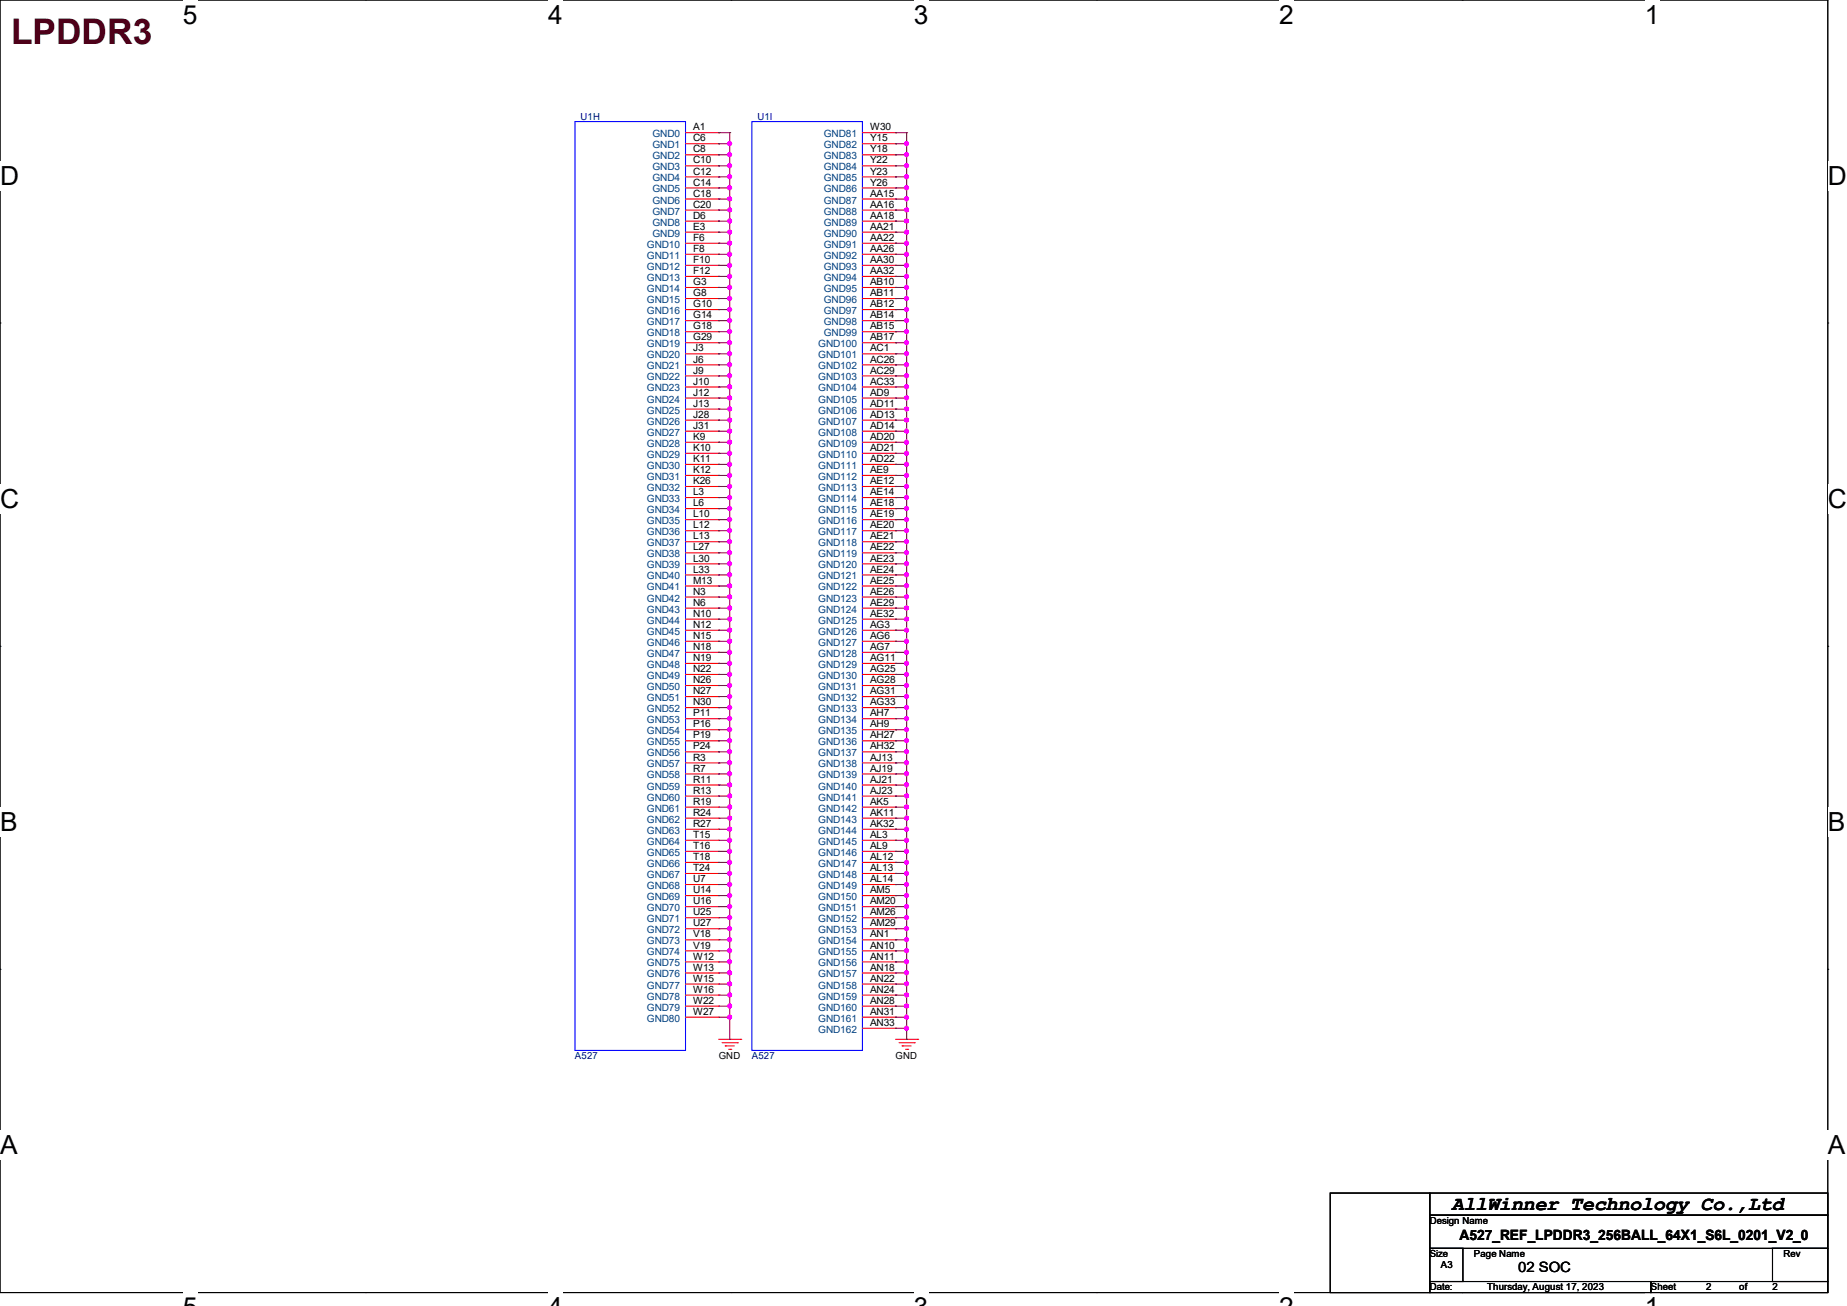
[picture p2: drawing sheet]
<svg xmlns="http://www.w3.org/2000/svg" width="297mm" height="210mm" viewBox="0 0 297 210" stroke-linecap="round" stroke-linejoin="round" font-family="sans-serif">
<path d="M0 0h293.9v207.9h-293.9z" fill="none" stroke="#000" stroke-width=".17"/>
<g fill="#fff">
<path d="M29.4 0h2.3v4.7h-2.3z"/>
<path d="M29.4 207.9h2.3v2.1h-2.3z"/>
</g>
<path d="M58.8 0h.1M58.8 207.9h.1" fill="none" stroke="#000" stroke-width=".17"/>
<g fill="#fff">
<path d="M88.1 0h2.4v4.7h-2.4z"/>
<path d="M88.1 207.9h2.4v2.1h-2.4z"/>
</g>
<path d="M117.6 0h.1M117.6 207.9h.1" fill="none" stroke="#000" stroke-width=".17"/>
<g fill="#fff">
<path d="M146.9 0h2.4v4.7h-2.4z"/>
<path d="M146.9 207.9h2.4v2.1h-2.4z"/>
</g>
<path d="M176.3 0h.1M176.3 207.9h.1" fill="none" stroke="#000" stroke-width=".17"/>
<g fill="#fff">
<path d="M205.7 0h2.4v4.7h-2.4z"/>
<path d="M205.7 207.9h2.4v2.1h-2.4z"/>
</g>
<path d="M235.1 0h.1M235.1 207.9h.1" fill="none" stroke="#000" stroke-width=".17"/>
<g fill="#fff">
<path d="M264.5 0h2.4v4.7h-2.4z"/>
<path d="M264.5 207.9h2.4v2.1h-2.4z"/>
<path d="M0 26h3v4.7h-3z"/>
<path d="M293.9 26h3.1v4.7h-3.1z"/>
<path d="M0 77.9h3v4.7h-3z"/>
<path d="M293.9 77.9h3.1v4.7h-3.1z"/>
</g>
<path d="M0 51.9h.1M293.9 51.9h.1" fill="none" stroke="#000" stroke-width=".17"/>
<g fill="#fff">
<path d="M0 129.9h2.8v4.7h-2.8z"/>
<path d="M293.9 129.9h2.9v4.7h-2.9z"/>
</g>
<path d="M0 103.9h.1M293.9 103.9h.1" fill="none" stroke="#000" stroke-width=".17"/>
<g fill="#fff">
<path d="M0 181.8h2.8v4.8h-2.8z"/>
<path d="M293.8 181.8h3v4.8h-3z"/>
</g>
<path d="M0 155.9h.1M293.9 155.9h.1M213.9 191.9h16v16h-16zM229.9 191.9h64v3.5h-64zM229.9 195.4h64v5.3h-64zM229.9 200.7h5.3v5.4h-5.3zM229.9 206.1h35.6v1.8h-35.6zM265.5 206.1h28.4v1.8h-28.4zM285 200.7h8.9v5.4h-8.9z" fill="none" stroke="#000" stroke-width=".17"/>
<g fill="none" stroke="#f00" stroke-width=".17">
<path d="M110.2 21.3h5.4M110.2 23.1h5.4M110.2 24.9h5.4M110.2 26.7h5.4M110.2 28.4h5.4M110.2 30.2h5.4M110.2 32h5.4M110.2 33.8h5.4M110.2 35.6h5.4M110.2 37.3h5.4M110.2 39.1h5.4M115.6 21.3h.1"/>
<path d="M115.6 23.1h.1M115.6 24.9h.1M115.6 26.7h.1M115.6 28.4h.1M115.6 30.2h.1M115.6 32h.1M115.6 33.8h.1M115.6 35.6h.1M115.6 37.3h.1M115.6 39.1h.1M138.7 21.3h5.3M138.7 23.1h5.3"/>
<path d="M138.7 24.9h5.3M138.7 26.7h5.3M138.7 28.4h5.3M138.7 30.2h5.3M138.7 32h5.3M138.7 33.8h5.3M138.7 35.6h5.3M138.7 37.3h5.3M138.7 39.1h5.3M144 21.3h.1M144 23.1h.1M144 24.9h.1"/>
<path d="M144 26.7h.1M144 28.4h.1M144 30.2h.1M144 32h.1M144 33.8h.1M144 35.6h.1M144 37.3h.1M144 39.1h.1M110.2 40.9h5.4M110.2 42.7h5.4M110.2 44.4h5.4M110.2 46.2h5.4"/>
<path d="M110.2 48h5.4M110.2 49.8h5.4M110.2 51.6h5.4M110.2 53.3h5.4M110.2 55.1h5.4M110.2 56.9h5.4M110.2 58.7h5.4M115.6 40.9h.1M115.6 42.7h.1M115.6 44.4h.1M115.6 46.2h.1M115.6 48h.1"/>
<path d="M115.6 49.8h.1M115.6 51.6h.1M115.6 53.3h.1M115.6 55.1h.1M115.6 56.9h.1M115.6 58.7h.1M138.7 40.9h5.3M138.7 42.7h5.3M138.7 44.4h5.3M138.7 46.2h5.3M138.7 48h5.3M138.7 49.8h5.3"/>
<path d="M138.7 51.6h5.3M138.7 53.3h5.3M138.7 55.1h5.3M138.7 56.9h5.3M138.7 58.7h5.3M144 40.9h.1M144 42.7h.1M144 44.4h.1M144 46.2h.1M144 48h.1M144 49.8h.1M144 51.6h.1"/>
<path d="M144 53.3h.1M144 55.1h.1M144 56.9h.1M144 58.7h.1M110.2 60.5h5.4M110.2 62.2h5.4M110.2 64h5.4M110.2 65.8h5.4M110.2 67.6h5.4M110.2 69.3h5.4M110.2 71.1h5.4M110.2 72.9h5.4"/>
<path d="M110.2 74.7h5.4M110.2 76.5h5.4M110.2 78.2h5.4M115.6 60.5h.1M115.6 62.2h.1M115.6 64h.1M115.6 65.8h.1M115.6 67.6h.1M115.6 69.3h.1M115.6 71.1h.1M115.6 72.9h.1M115.6 74.7h.1"/>
<path d="M115.6 76.5h.1M115.6 78.2h.1M138.7 60.5h5.3M138.7 62.2h5.3M138.7 64h5.3M138.7 65.8h5.3M138.7 67.6h5.3M138.7 69.3h5.3M138.7 71.1h5.3M138.7 72.9h5.3M138.7 74.7h5.3M138.7 76.5h5.3"/>
<path d="M138.7 78.2h5.3M144 60.5h.1M144 62.2h.1M144 64h.1M144 65.8h.1M144 67.6h.1M144 69.3h.1M144 71.1h.1M144 72.9h.1M144 74.7h.1M144 76.5h.1M144 78.2h.1"/>
<path d="M110.2 80h5.4M110.2 81.8h5.4M110.2 83.6h5.4M110.2 85.3h5.4M110.2 87.1h5.4M110.2 88.9h5.4M110.2 90.7h5.4M110.2 92.5h5.4M110.2 94.2h5.4M110.2 96h5.4M110.2 97.8h5.4M110.2 99.6h5.4"/>
<path d="M115.6 80h.1M115.6 81.8h.1M115.6 83.6h.1M115.6 85.3h.1M115.6 87.1h.1M115.6 88.9h.1M115.6 90.7h.1M115.6 92.5h.1M115.6 94.2h.1M115.6 96h.1M115.6 97.8h.1M115.6 99.6h.1"/>
<path d="M138.7 80h5.3M138.7 81.8h5.3M138.7 83.6h5.3M138.7 85.3h5.3M138.7 87.1h5.3M138.7 88.9h5.3M138.7 90.7h5.3M138.7 92.5h5.3M138.7 94.2h5.3M138.7 96h5.3M138.7 97.8h5.3M138.7 99.6h5.3"/>
<path d="M144 80h.1M144 81.8h.1M144 83.6h.1M144 85.3h.1M144 87.1h.1M144 88.9h.1M144 90.7h.1M144 92.5h.1M144 94.2h.1M144 96h.1M144 97.8h.1M144 99.6h.1"/>
<path d="M110.2 101.3h5.4M110.2 103.1h5.4M110.2 104.9h5.4M110.2 106.7h5.4M110.2 108.5h5.4M110.2 110.2h5.4M110.2 112h5.4M110.2 113.8h5.4M110.2 115.6h5.4M110.2 117.3h5.4M110.2 119.1h5.4M115.6 101.3h.1"/>
<path d="M115.6 103.1h.1M115.6 104.9h.1M115.6 106.7h.1M115.6 108.5h.1M115.6 110.2h.1M115.6 112h.1M115.6 113.8h.1M115.6 115.6h.1M115.6 117.3h.1M115.6 119.1h.1M138.7 101.3h5.3M138.7 103.1h5.3"/>
<path d="M138.7 104.9h5.3M138.7 106.7h5.3M138.7 108.5h5.3M138.7 110.2h5.3M138.7 112h5.3M138.7 113.8h5.3M138.7 115.6h5.3M138.7 117.3h5.3M138.7 119.1h5.3M144 101.3h.1M144 103.1h.1M144 104.9h.1"/>
<path d="M144 106.7h.1M144 108.5h.1M144 110.2h.1M144 112h.1M144 113.8h.1M144 115.6h.1M144 117.3h.1M144 119.1h.1M110.2 120.9h5.4M110.2 122.7h5.4M110.2 124.5h5.4M110.2 126.2h5.4"/>
<path d="M110.2 128h5.4M110.2 129.8h5.4M110.2 131.6h5.4M110.2 133.3h5.4M110.2 135.1h5.4M110.2 136.9h5.4M110.2 138.7h5.4M115.6 120.9h.1M115.6 122.7h.1M115.6 124.5h.1M115.6 126.2h.1M115.6 128h.1"/>
<path d="M115.6 129.8h.1M115.6 131.6h.1M115.6 133.3h.1M115.6 135.1h.1M115.6 136.9h.1M115.6 138.7h.1M138.7 120.9h5.3M138.7 122.7h5.3M138.7 124.5h5.3M138.7 126.2h5.3M138.7 128h5.3M138.7 129.8h5.3"/>
<path d="M138.7 131.6h5.3M138.7 133.3h5.3M138.7 135.1h5.3M138.7 136.9h5.3M138.7 138.7h5.3M144 120.9h.1M144 122.7h.1M144 124.5h.1M144 126.2h.1M144 128h.1M144 129.8h.1M144 131.6h.1"/>
<path d="M144 133.3h.1M144 135.1h.1M144 136.9h.1M144 138.7h.1M110.2 140.5h5.4M110.2 142.2h5.4M110.2 144h5.4M110.2 145.8h5.4M110.2 147.6h5.4M110.2 149.4h5.4M110.2 151.1h5.4M110.2 152.9h5.4"/>
<path d="M110.2 154.7h5.4M110.2 156.5h5.4M110.2 158.2h5.4M115.6 140.5h.1M115.6 142.2h.1M115.6 144h.1M115.6 145.8h.1M115.6 147.6h.1M115.6 149.4h.1M115.6 151.1h.1M115.6 152.9h.1M115.6 154.7h.1"/>
<path d="M115.6 156.5h.1M115.6 158.2h.1M138.7 140.5h5.3M138.7 142.2h5.3M138.7 144h5.3M138.7 145.8h5.3M138.7 147.6h5.3M138.7 149.4h5.3M138.7 151.1h5.3M138.7 152.9h5.3M138.7 154.7h5.3M138.7 156.5h5.3"/>
<path d="M138.7 158.2h5.3M144 140.5h.1M144 142.2h.1M144 144h.1M144 145.8h.1M144 147.6h.1M144 149.4h.1M144 151.1h.1M144 152.9h.1M144 154.7h.1M144 156.5h.1M144 158.2h.1"/>
<path d="M110.2 160h5.4M110.2 161.8h5.4M110.2 163.6h5.4M115.6 160h.1M115.6 161.8h.1M115.6 163.6h.1M115.6 167.1h3.5M116.1 167.7h2.5M116.6 168.2h.1M116.6 168.2h1.5M117.2 168.7h.3M117.5 168.7h.1"/>
<path d="M118.6 167.7h.1M119.1 167.1h.1M138.7 160h5.3M138.7 161.8h5.3M138.7 163.6h5.3M138.7 165.4h5.3M144 160h.1M144 161.8h.1M144 163.6h.1M144 165.4h.1M144 167.1h3.6M144.6 167.7h2.4"/>
<path d="M145.1 168.2h.1M145.1 168.2h1.4M145.6 168.7h.4M146 168.7h.1M147 167.7h.1M147.6 167.1h.1"/>
</g>
<path d="M92.5 19.6h17.7v149.3h-17.7zM120.9 19.6h17.8v149.3h-17.8z" fill="none" stroke="#00f" stroke-width=".17"/>
<g fill="none" stroke="#800040" stroke-width=".17">
<path d="M115.6 21.3h.1M115.6 23.1h.1M115.6 24.9h.1M115.6 26.7h.1M115.6 28.4h.1M115.6 30.2h.1M115.6 32h.1M115.6 33.8h.1M115.6 35.6h.1M115.6 37.3h.1M115.6 39.1h.1M115.6 21.3h1.7"/>
<path d="M115.6 23.1h1.7M115.6 24.9h1.7M115.6 26.7h1.7M115.6 28.4h1.7M115.6 30.2h1.7M115.6 32h1.7M115.6 33.8h1.7M115.6 35.6h1.7M115.6 37.3h1.7M115.6 39.1h1.7M117.3 21.3h.1M117.3 23.1h.1"/>
<path d="M117.3 24.9h.1M117.3 26.7h.1M117.3 28.4h.1M117.3 30.2h.1M117.3 32h.1M117.3 33.8h.1M117.3 35.6h.1M117.3 37.3h.1M117.3 39.1h.1M117.3 21.3v145.8M144 21.3h.1M144 23.1h.1"/>
<path d="M144 24.9h.1M144 26.7h.1M144 28.4h.1M144 30.2h.1M144 32h.1M144 33.8h.1M144 35.6h.1M144 37.3h.1M144 39.1h.1M144 21.3h1.8M144 23.1h1.8M144 24.9h1.8"/>
<path d="M144 26.7h1.8M144 28.4h1.8M144 30.2h1.8M144 32h1.8M144 33.8h1.8M144 35.6h1.8M144 37.3h1.8M144 39.1h1.8M145.8 21.3h.1M145.8 23.1h.1M145.8 24.9h.1M145.8 26.7h.1"/>
<path d="M145.8 28.4h.1M145.8 30.2h.1M145.8 32h.1M145.8 33.8h.1M145.8 35.6h.1M145.8 37.3h.1M145.8 39.1h.1M145.8 21.3v145.8M115.6 40.9h.1M115.6 42.7h.1M115.6 44.4h.1M115.6 46.2h.1"/>
<path d="M115.6 48h.1M115.6 49.8h.1M115.6 51.6h.1M115.6 53.3h.1M115.6 55.1h.1M115.6 56.9h.1M115.6 58.7h.1M115.6 40.9h1.7M115.6 42.7h1.7M115.6 44.4h1.7M115.6 46.2h1.7M115.6 48h1.7"/>
<path d="M115.6 49.8h1.7M115.6 51.6h1.7M115.6 53.3h1.7M115.6 55.1h1.7M115.6 56.9h1.7M115.6 58.7h1.7M117.3 51.6h.1M117.3 49.8h.1M117.3 40.9h.1M117.3 42.7h.1M117.3 44.4h.1M117.3 46.2h.1"/>
<path d="M117.3 48h.1M117.3 53.3h.1M117.3 55.1h.1M117.3 56.9h.1M117.3 58.7h.1M144 40.9h.1M144 42.7h.1M144 44.4h.1M144 46.2h.1M144 48h.1M144 49.8h.1M144 51.6h.1"/>
<path d="M144 53.3h.1M144 55.1h.1M144 56.9h.1M144 58.7h.1M144 40.9h1.8M144 42.7h1.8M144 44.4h1.8M144 46.2h1.8M144 48h1.8M144 49.8h1.8M144 51.6h1.8M144 53.3h1.8"/>
<path d="M144 55.1h1.8M144 56.9h1.8M144 58.7h1.8M145.8 51.6h.1M145.8 49.8h.1M145.8 40.9h.1M145.8 42.7h.1M145.8 44.4h.1M145.8 46.2h.1M145.8 48h.1M145.8 53.3h.1M145.8 55.1h.1"/>
<path d="M145.8 56.9h.1M145.8 58.7h.1M115.6 60.5h.1M115.6 62.2h.1M115.6 64h.1M115.6 65.8h.1M115.6 67.6h.1M115.6 69.3h.1M115.6 71.1h.1M115.6 72.9h.1M115.6 74.7h.1M115.6 76.5h.1"/>
<path d="M115.6 78.2h.1M115.6 60.5h1.7M115.6 62.2h1.7M115.6 64h1.7M115.6 65.8h1.7M115.6 67.6h1.7M115.6 69.3h1.7M115.6 71.1h1.7M115.6 72.9h1.7M115.6 74.7h1.7M115.6 76.5h1.7M115.6 78.2h1.7"/>
<path d="M117.3 67.6h.1M117.3 65.8h.1M117.3 60.5h.1M117.3 62.2h.1M117.3 64h.1M117.3 69.3h.1M117.3 71.1h.1M117.3 72.9h.1M117.3 74.7h.1M117.3 76.5h.1M117.3 78.2h.1M144 60.5h.1"/>
<path d="M144 62.2h.1M144 64h.1M144 65.8h.1M144 67.6h.1M144 69.3h.1M144 71.1h.1M144 72.9h.1M144 74.7h.1M144 76.5h.1M144 78.2h.1M144 60.5h1.8M144 62.2h1.8"/>
<path d="M144 64h1.8M144 65.8h1.8M144 67.6h1.8M144 69.3h1.8M144 71.1h1.8M144 72.9h1.8M144 74.7h1.8M144 76.5h1.8M144 78.2h1.8M145.8 67.6h.1M145.8 65.8h.1M145.8 60.5h.1"/>
<path d="M145.8 62.2h.1M145.8 64h.1M145.8 69.3h.1M145.8 71.1h.1M145.8 72.9h.1M145.8 74.7h.1M145.8 76.5h.1M145.8 78.2h.1M115.6 80h.1M115.6 81.8h.1M115.6 83.6h.1M115.6 85.3h.1"/>
<path d="M115.6 87.1h.1M115.6 88.9h.1M115.6 90.7h.1M115.6 92.5h.1M115.6 94.2h.1M115.6 96h.1M115.6 97.8h.1M115.6 99.6h.1M115.6 80h1.7M115.6 81.8h1.7M115.6 83.6h1.7M115.6 85.3h1.7"/>
<path d="M115.6 87.1h1.7M115.6 88.9h1.7M115.6 90.7h1.7M115.6 92.5h1.7M115.6 94.2h1.7M115.6 96h1.7M115.6 97.8h1.7M115.6 99.6h1.7M117.3 83.6h.1M117.3 81.8h.1M117.3 80h.1M117.3 85.3h.1"/>
<path d="M117.3 99.6h.1M117.3 97.8h.1M117.3 87.1h.1M117.3 88.9h.1M117.3 90.7h.1M117.3 92.5h.1M117.3 94.2h.1M117.3 96h.1M144 80h.1M144 81.8h.1M144 83.6h.1M144 85.3h.1"/>
<path d="M144 87.1h.1M144 88.9h.1M144 90.7h.1M144 92.5h.1M144 94.2h.1M144 96h.1M144 97.8h.1M144 99.6h.1M144 80h1.8M144 81.8h1.8M144 83.6h1.8M144 85.3h1.8"/>
<path d="M144 87.1h1.8M144 88.9h1.8M144 90.7h1.8M144 92.5h1.8M144 94.2h1.8M144 96h1.8M144 97.8h1.8M144 99.6h1.8M145.8 83.6h.1M145.8 81.8h.1M145.8 80h.1M145.8 85.3h.1"/>
<path d="M145.8 99.6h.1M145.8 97.8h.1M145.8 87.1h.1M145.8 88.9h.1M145.8 90.7h.1M145.8 92.5h.1M145.8 94.2h.1M145.8 96h.1M115.6 101.3h.1M115.6 103.1h.1M115.6 104.9h.1M115.6 106.7h.1"/>
<path d="M115.6 108.5h.1M115.6 110.2h.1M115.6 112h.1M115.6 113.8h.1M115.6 115.6h.1M115.6 117.3h.1M115.6 119.1h.1M115.6 101.3h1.7M115.6 103.1h1.7M115.6 104.9h1.7M115.6 106.7h1.7M115.6 108.5h1.7"/>
<path d="M115.6 110.2h1.7M115.6 112h1.7M115.6 113.8h1.7M115.6 115.6h1.7M115.6 117.3h1.7M115.6 119.1h1.7M117.3 101.3h.1M117.3 115.6h.1M117.3 113.8h.1M117.3 103.1h.1M117.3 104.9h.1M117.3 106.7h.1"/>
<path d="M117.3 108.5h.1M117.3 110.2h.1M117.3 112h.1M117.3 117.3h.1M117.3 119.1h.1M144 101.3h.1M144 103.1h.1M144 104.9h.1M144 106.7h.1M144 108.5h.1M144 110.2h.1M144 112h.1"/>
<path d="M144 113.8h.1M144 115.6h.1M144 117.3h.1M144 119.1h.1M144 101.3h1.8M144 103.1h1.8M144 104.9h1.8M144 106.7h1.8M144 108.5h1.8M144 110.2h1.8M144 112h1.8M144 113.8h1.8"/>
<path d="M144 115.6h1.8M144 117.3h1.8M144 119.1h1.8M145.8 101.3h.1M145.8 115.6h.1M145.8 113.8h.1M145.8 103.1h.1M145.8 104.9h.1M145.8 106.7h.1M145.8 108.5h.1M145.8 110.2h.1M145.8 112h.1"/>
<path d="M145.8 117.3h.1M145.8 119.1h.1M115.6 120.9h.1M115.6 122.7h.1M115.6 124.5h.1M115.6 126.2h.1M115.6 128h.1M115.6 126.2h1.7M115.6 124.5h1.7M115.6 122.7h1.7M115.6 131.6h1.7M115.6 133.3h1.7"/>
<path d="M115.6 135.1h1.7M115.6 136.9h1.7M115.6 138.7h1.7M115.6 120.9h1.7M115.6 128h1.7M115.6 129.8h1.7M117.3 120.9h.1M117.3 122.7h.1M117.3 124.5h.1M117.3 126.2h.1M117.3 129.8h.1M117.3 131.6h.1"/>
<path d="M117.3 133.3h.1M117.3 135.1h.1M117.3 136.9h.1M117.3 138.7h.1M144 126.2h.1M144 124.5h.1M144 122.7h.1M144 131.6h.1M144 133.3h.1M144 135.1h.1M144 136.9h.1M144 138.7h.1"/>
<path d="M144 120.9h.1M144 129.8h.1M144 128h.1M144 126.2h1.8M144 124.5h1.8M144 122.7h1.8M144 131.6h1.8M144 133.3h1.8M144 135.1h1.8M144 136.9h1.8M144 138.7h1.8M144 120.9h1.8"/>
<path d="M144 128h1.8M144 129.8h1.8M145.8 126.2h.1M145.8 124.5h.1M145.8 122.7h.1M145.8 133.3h.1M145.8 135.1h.1M145.8 136.9h.1M145.8 138.7h.1M145.8 120.9h.1M145.8 131.6h.1M145.8 128h.1"/>
<path d="M115.6 151.1h1.7M115.6 152.9h1.7M115.6 154.7h1.7M115.6 156.5h1.7M115.6 158.2h1.7M115.6 140.5h1.7M115.6 142.2h1.7M115.6 144h1.7M115.6 145.8h1.7M115.6 147.6h1.7M115.6 149.4h1.7M117.3 151.1h.1"/>
<path d="M117.3 152.9h.1M117.3 154.7h.1M117.3 156.5h.1M117.3 158.2h.1M117.3 140.5h.1M117.3 142.2h.1M117.3 144h.1M117.3 145.8h.1M117.3 147.6h.1M117.3 149.4h.1M144 140.5h.1M144 142.2h.1"/>
<path d="M144 144h.1M144 145.8h.1M144 147.6h.1M144 149.4h.1M144 151.1h.1M144 152.9h.1M144 154.7h.1M144 156.5h.1M144 158.2h.1M144 151.1h1.8M144 152.9h1.8M144 154.7h1.8"/>
<path d="M144 156.5h1.8M144 158.2h1.8M144 140.5h1.8M144 142.2h1.8M144 144h1.8M144 145.8h1.8M144 147.6h1.8M144 149.4h1.8M145.8 140.5h.1M145.8 142.2h.1M145.8 144h.1M145.8 145.8h.1"/>
<path d="M145.8 147.6h.1M145.8 149.4h.1M145.8 151.1h.1M145.8 152.9h.1M145.8 154.7h.1M145.8 156.5h.1M145.8 158.2h.1M115.6 160h1.7M115.6 161.8h1.7M115.6 163.6h1.7M117.3 160h.1M117.3 161.8h.1"/>
<path d="M117.3 163.6h.1M117.3 167.1h.1M144 165.4h.1M144 160h.1M144 161.8h.1M144 163.6h.1M144 160h1.8M144 161.8h1.8M144 163.6h1.8M144 165.4h1.8M145.8 167.1h.1M145.8 160h.1"/>
<path d="M145.8 161.8h.1M145.8 163.6h.1M145.8 165.4h.1"/>
</g>
<g fill="#f0f" stroke="#f0f" stroke-width=".17">
<circle cx="117.3" cy="151.1" r=".32"/>
<circle cx="117.3" cy="152.9" r=".32"/>
<circle cx="145.8" cy="126.2" r=".32"/>
<circle cx="117.3" cy="154.7" r=".32"/>
<circle cx="117.3" cy="156.4" r=".32"/>
<circle cx="145.8" cy="124.4" r=".32"/>
<circle cx="145.8" cy="122.7" r=".32"/>
<circle cx="117.3" cy="158.2" r=".32"/>
<circle cx="117.3" cy="160" r=".32"/>
<circle cx="117.3" cy="161.8" r=".32"/>
<circle cx="117.3" cy="163.6" r=".32"/>
<circle cx="145.8" cy="133.3" r=".32"/>
<circle cx="145.8" cy="135.1" r=".32"/>
<circle cx="145.8" cy="136.9" r=".32"/>
<circle cx="145.8" cy="138.7" r=".32"/>
<circle cx="145.8" cy="140.4" r=".32"/>
<circle cx="145.8" cy="165.3" r=".32"/>
<circle cx="145.8" cy="142.2" r=".32"/>
<circle cx="145.8" cy="144" r=".32"/>
<circle cx="145.8" cy="145.8" r=".32"/>
<circle cx="117.3" cy="23.1" r=".32"/>
<circle cx="145.8" cy="147.6" r=".32"/>
<circle cx="117.3" cy="26.6" r=".32"/>
<circle cx="117.3" cy="24.9" r=".32"/>
<circle cx="117.3" cy="28.4" r=".32"/>
<circle cx="117.3" cy="30.2" r=".32"/>
<circle cx="117.3" cy="32" r=".32"/>
<circle cx="117.3" cy="122.7" r=".32"/>
<circle cx="117.3" cy="33.8" r=".32"/>
<circle cx="117.3" cy="35.5" r=".32"/>
<circle cx="117.3" cy="39.1" r=".32"/>
<circle cx="117.3" cy="37.3" r=".32"/>
<circle cx="117.3" cy="40.9" r=".32"/>
<circle cx="117.3" cy="46.2" r=".32"/>
<circle cx="117.3" cy="48" r=".32"/>
<circle cx="117.3" cy="53.3" r=".32"/>
<circle cx="117.3" cy="51.5" r=".32"/>
<circle cx="117.3" cy="44.4" r=".32"/>
<circle cx="117.3" cy="42.7" r=".32"/>
<circle cx="117.3" cy="49.8" r=".32"/>
<circle cx="117.3" cy="58.7" r=".32"/>
<circle cx="117.3" cy="60.4" r=".32"/>
<circle cx="117.3" cy="62.2" r=".32"/>
<circle cx="117.3" cy="67.5" r=".32"/>
<circle cx="117.3" cy="69.3" r=".32"/>
<circle cx="117.3" cy="56.9" r=".32"/>
<circle cx="117.3" cy="55.1" r=".32"/>
<circle cx="117.3" cy="65.8" r=".32"/>
<circle cx="117.3" cy="64" r=".32"/>
<circle cx="145.8" cy="149.3" r=".32"/>
<circle cx="117.3" cy="71.1" r=".32"/>
<circle cx="117.3" cy="72.9" r=".32"/>
<circle cx="117.3" cy="80" r=".32"/>
<circle cx="117.3" cy="81.8" r=".32"/>
<circle cx="117.3" cy="83.5" r=".32"/>
<circle cx="117.3" cy="74.7" r=".32"/>
<circle cx="117.3" cy="78.2" r=".32"/>
<circle cx="117.3" cy="76.4" r=".32"/>
<circle cx="117.3" cy="85.3" r=".32"/>
<circle cx="145.8" cy="151.1" r=".32"/>
<circle cx="117.3" cy="87.1" r=".32"/>
<circle cx="117.3" cy="101.3" r=".32"/>
<circle cx="117.3" cy="99.5" r=".32"/>
<circle cx="117.3" cy="88.9" r=".32"/>
<circle cx="117.3" cy="92.4" r=".32"/>
<circle cx="117.3" cy="90.7" r=".32"/>
<circle cx="117.3" cy="94.2" r=".32"/>
<circle cx="117.3" cy="97.8" r=".32"/>
<circle cx="117.3" cy="96" r=".32"/>
<circle cx="117.3" cy="106.7" r=".32"/>
<circle cx="117.3" cy="113.8" r=".32"/>
<circle cx="117.3" cy="117.3" r=".32"/>
<circle cx="117.3" cy="115.5" r=".32"/>
<circle cx="145.8" cy="152.9" r=".32"/>
<circle cx="117.3" cy="104.9" r=".32"/>
<circle cx="117.3" cy="103.1" r=".32"/>
<circle cx="117.3" cy="110.2" r=".32"/>
<circle cx="117.3" cy="108.4" r=".32"/>
<circle cx="117.3" cy="112" r=".32"/>
<circle cx="117.3" cy="120.9" r=".32"/>
<circle cx="117.3" cy="119.1" r=".32"/>
<circle cx="145.8" cy="154.7" r=".32"/>
<circle cx="145.8" cy="156.4" r=".32"/>
<circle cx="117.3" cy="124.4" r=".32"/>
<circle cx="145.8" cy="158.2" r=".32"/>
<circle cx="145.8" cy="160" r=".32"/>
<circle cx="145.8" cy="161.8" r=".32"/>
<circle cx="117.3" cy="126.2" r=".32"/>
<circle cx="145.8" cy="23.1" r=".32"/>
<circle cx="145.8" cy="26.6" r=".32"/>
<circle cx="145.8" cy="24.9" r=".32"/>
<circle cx="145.8" cy="28.4" r=".32"/>
<circle cx="145.8" cy="30.2" r=".32"/>
<circle cx="145.8" cy="33.8" r=".32"/>
<circle cx="145.8" cy="32" r=".32"/>
<circle cx="145.8" cy="35.5" r=".32"/>
<circle cx="145.8" cy="39.1" r=".32"/>
<circle cx="145.8" cy="37.3" r=".32"/>
<circle cx="145.8" cy="53.3" r=".32"/>
<circle cx="145.8" cy="51.5" r=".32"/>
<circle cx="145.8" cy="49.8" r=".32"/>
<circle cx="145.8" cy="40.9" r=".32"/>
<circle cx="145.8" cy="44.4" r=".32"/>
<circle cx="145.8" cy="42.7" r=".32"/>
<circle cx="145.8" cy="48" r=".32"/>
<circle cx="145.8" cy="46.2" r=".32"/>
<circle cx="145.8" cy="55.1" r=".32"/>
<circle cx="145.8" cy="56.9" r=".32"/>
<circle cx="145.8" cy="58.7" r=".32"/>
<circle cx="145.8" cy="67.5" r=".32"/>
<circle cx="145.8" cy="69.3" r=".32"/>
<circle cx="145.8" cy="60.4" r=".32"/>
<circle cx="145.8" cy="62.2" r=".32"/>
<circle cx="145.8" cy="65.8" r=".32"/>
<circle cx="145.8" cy="64" r=".32"/>
<circle cx="145.8" cy="71.1" r=".32"/>
<circle cx="145.8" cy="163.6" r=".32"/>
<circle cx="145.8" cy="72.9" r=".32"/>
<circle cx="145.8" cy="74.7" r=".32"/>
<circle cx="145.8" cy="80" r=".32"/>
<circle cx="145.8" cy="81.8" r=".32"/>
<circle cx="145.8" cy="83.5" r=".32"/>
<circle cx="145.8" cy="85.3" r=".32"/>
<circle cx="145.8" cy="78.2" r=".32"/>
<circle cx="145.8" cy="76.4" r=".32"/>
<circle cx="117.3" cy="128" r=".32"/>
<circle cx="117.3" cy="129.8" r=".32"/>
<circle cx="145.8" cy="87.1" r=".32"/>
<circle cx="145.8" cy="88.9" r=".32"/>
<circle cx="145.8" cy="94.2" r=".32"/>
<circle cx="145.8" cy="101.3" r=".32"/>
<circle cx="145.8" cy="99.5" r=".32"/>
<circle cx="145.8" cy="92.4" r=".32"/>
<circle cx="145.8" cy="90.7" r=".32"/>
<circle cx="145.8" cy="97.8" r=".32"/>
<circle cx="145.8" cy="96" r=".32"/>
<circle cx="145.8" cy="106.7" r=".32"/>
<circle cx="145.8" cy="110.2" r=".32"/>
<circle cx="145.8" cy="117.3" r=".32"/>
<circle cx="145.8" cy="115.5" r=".32"/>
<circle cx="145.8" cy="113.8" r=".32"/>
<circle cx="145.8" cy="104.9" r=".32"/>
<circle cx="145.8" cy="103.1" r=".32"/>
<circle cx="145.8" cy="108.4" r=".32"/>
<circle cx="145.8" cy="112" r=".32"/>
<circle cx="145.8" cy="119.1" r=".32"/>
<circle cx="145.8" cy="120.9" r=".32"/>
<circle cx="117.3" cy="131.6" r=".32"/>
<circle cx="117.3" cy="133.3" r=".32"/>
<circle cx="117.3" cy="135.1" r=".32"/>
<circle cx="117.3" cy="136.9" r=".32"/>
<circle cx="117.3" cy="138.7" r=".32"/>
<circle cx="145.8" cy="131.6" r=".32"/>
<circle cx="117.3" cy="140.4" r=".32"/>
<circle cx="117.3" cy="142.2" r=".32"/>
<circle cx="117.3" cy="144" r=".32"/>
<circle cx="117.3" cy="145.8" r=".32"/>
<circle cx="117.3" cy="147.6" r=".32"/>
<circle cx="117.3" cy="149.3" r=".32"/>
<circle cx="145.8" cy="129.8" r=".32"/>
<circle cx="145.8" cy="128" r=".32"/>
</g>
<text font-size="5.7" fill="#400000" x="1.8" y="7.1">LPDDR3</text>
<g font-size="4.2">
<text x="29.4" y="3.8">5</text>
<text x="88.1" y="3.8">4</text>
<text x="146.9" y="3.8">3</text>
<text x="205.7" y="3.8">2</text>
<text x="264.5" y="3.8">1</text>
<text x="0" y="29.8">D</text>
<text x="293.9" y="29.8">D</text>
<text x="0" y="81.7">C</text>
<text x="293.9" y="81.7">C</text>
<text x="0" y="133.7">B</text>
<text x="293.9" y="133.7">B</text>
<text x="0" y="185.6">A</text>
<text x="293.9" y="185.6">A</text>
</g>
<text font-size="3.2" x="233.5" y="194.5">AllWinner Technology Co.,Ltd</text>
<g font-size="2.3">
<text x="234.7" y="199.5">A527_REF_LPDDR3_256BALL_64X1_S6L_0201_V2_0</text>
<text x="244.1" y="204.6">02 SOC</text>
</g>
<g font-size="1.6" fill="#000080">
<text x="93.3" y="19.2">U1H</text>
<text x="121.8" y="19.2">U1I</text>
<text x="92.5" y="170.3">A527</text>
<text x="120.9" y="170.3">A527</text>
</g>
<g font-size="1.6" fill="#004080">
<text x="104.9" y="22.1">GND0</text>
<text x="104.9" y="23.8">GND1</text>
<text x="132.5" y="22.1">GND81</text>
<text x="132.5" y="23.8">GND82</text>
<text x="104.9" y="25.6">GND2</text>
<text x="104.9" y="27.4">GND3</text>
<text x="104.9" y="29.2">GND4</text>
<text x="132.5" y="25.6">GND83</text>
<text x="132.5" y="27.4">GND84</text>
<text x="132.5" y="29.2">GND85</text>
<text x="104.9" y="30.9">GND5</text>
<text x="104.9" y="32.7">GND6</text>
<text x="104.9" y="34.5">GND7</text>
<text x="132.5" y="30.9">GND86</text>
<text x="132.5" y="32.7">GND87</text>
<text x="132.5" y="34.5">GND88</text>
<text x="104" y="39.8">GND10</text>
<text x="104" y="41.6">GND11</text>
<text x="104.9" y="36.3">GND8</text>
<text x="104.9" y="38.1">GND9</text>
<text x="132.5" y="36.3">GND89</text>
<text x="132.5" y="38.1">GND90</text>
<text x="132.5" y="39.8">GND91</text>
<text x="132.5" y="41.6">GND92</text>
<text x="104" y="43.4">GND12</text>
<text x="104" y="45.2">GND13</text>
<text x="104" y="46.9">GND14</text>
<text x="132.5" y="43.4">GND93</text>
<text x="132.5" y="45.2">GND94</text>
<text x="132.5" y="46.9">GND95</text>
<text x="104" y="48.7">GND15</text>
<text x="104" y="50.5">GND16</text>
<text x="104" y="52.3">GND17</text>
<text x="132.5" y="48.7">GND96</text>
<text x="132.5" y="50.5">GND97</text>
<text x="132.5" y="52.3">GND98</text>
<text x="104" y="54.1">GND18</text>
<text x="104" y="55.8">GND19</text>
<text x="104" y="57.6">GND20</text>
<text x="104" y="59.4">GND21</text>
<text x="131.6" y="55.8">GND100</text>
<text x="131.6" y="57.6">GND101</text>
<text x="131.6" y="59.4">GND102</text>
<text x="132.5" y="54.1">GND99</text>
<text x="104" y="61.2">GND22</text>
<text x="104" y="63">GND23</text>
<text x="104" y="64.7">GND24</text>
<text x="131.6" y="61.2">GND103</text>
<text x="131.6" y="63">GND104</text>
<text x="131.6" y="64.7">GND105</text>
<text x="104" y="66.5">GND25</text>
<text x="104" y="68.3">GND26</text>
<text x="104" y="70.1">GND27</text>
<text x="104" y="71.8">GND28</text>
<text x="131.6" y="66.5">GND106</text>
<text x="131.6" y="68.3">GND107</text>
<text x="131.6" y="70.1">GND108</text>
<text x="131.6" y="71.8">GND109</text>
<text x="104" y="73.6">GND29</text>
<text x="104" y="75.4">GND30</text>
<text x="104" y="77.2">GND31</text>
<text x="131.6" y="73.6">GND110</text>
<text x="131.6" y="75.4">GND111</text>
<text x="131.6" y="77.2">GND112</text>
<text x="104" y="79">GND32</text>
<text x="104" y="80.7">GND33</text>
<text x="104" y="82.5">GND34</text>
<text x="131.6" y="79">GND113</text>
<text x="131.6" y="80.7">GND114</text>
<text x="131.6" y="82.5">GND115</text>
<text x="104" y="84.3">GND35</text>
<text x="104" y="86.1">GND36</text>
<text x="104" y="87.8">GND37</text>
<text x="104" y="89.6">GND38</text>
<text x="131.6" y="84.3">GND116</text>
<text x="131.6" y="86.1">GND117</text>
<text x="131.6" y="87.8">GND118</text>
<text x="131.6" y="89.6">GND119</text>
<text x="104" y="91.4">GND39</text>
<text x="104" y="93.2">GND40</text>
<text x="104" y="95">GND41</text>
<text x="131.6" y="91.4">GND120</text>
<text x="131.6" y="93.2">GND121</text>
<text x="131.6" y="95">GND122</text>
<text x="104" y="96.7">GND42</text>
<text x="104" y="98.5">GND43</text>
<text x="104" y="100.3">GND44</text>
<text x="131.6" y="96.7">GND123</text>
<text x="131.6" y="98.5">GND124</text>
<text x="131.6" y="100.3">GND125</text>
<text x="104" y="102.1">GND45</text>
<text x="104" y="103.8">GND46</text>
<text x="104" y="105.6">GND47</text>
<text x="104" y="107.4">GND48</text>
<text x="131.6" y="102.1">GND126</text>
<text x="131.6" y="103.8">GND127</text>
<text x="131.6" y="105.6">GND128</text>
<text x="131.6" y="107.4">GND129</text>
<text x="104" y="109.2">GND49</text>
<text x="104" y="111">GND50</text>
<text x="104" y="112.7">GND51</text>
<text x="131.6" y="109.2">GND130</text>
<text x="131.6" y="111">GND131</text>
<text x="131.6" y="112.7">GND132</text>
<text x="104" y="114.5">GND52</text>
<text x="104" y="116.3">GND53</text>
<text x="104" y="118.1">GND54</text>
<text x="104" y="119.8">GND55</text>
<text x="131.6" y="114.5">GND133</text>
<text x="131.6" y="116.3">GND134</text>
<text x="131.6" y="118.1">GND135</text>
<text x="131.6" y="119.8">GND136</text>
<text x="104" y="121.6">GND56</text>
<text x="104" y="123.4">GND57</text>
<text x="104" y="125.2">GND58</text>
<text x="131.6" y="121.6">GND137</text>
<text x="131.6" y="123.4">GND138</text>
<text x="131.6" y="125.2">GND139</text>
<text x="104" y="127">GND59</text>
<text x="104" y="128.7">GND60</text>
<text x="104" y="130.5">GND61</text>
<text x="131.6" y="127">GND140</text>
<text x="131.6" y="128.7">GND141</text>
<text x="131.6" y="130.5">GND142</text>
<text x="104" y="132.3">GND62</text>
<text x="104" y="134.1">GND63</text>
<text x="104" y="135.8">GND64</text>
<text x="104" y="137.6">GND65</text>
<text x="131.6" y="132.3">GND143</text>
<text x="131.6" y="134.1">GND144</text>
<text x="131.6" y="135.8">GND145</text>
<text x="131.6" y="137.6">GND146</text>
<text x="104" y="139.4">GND66</text>
<text x="104" y="141.2">GND67</text>
<text x="104" y="143">GND68</text>
<text x="131.6" y="139.4">GND147</text>
<text x="131.6" y="141.2">GND148</text>
<text x="131.6" y="143">GND149</text>
<text x="104" y="144.7">GND69</text>
<text x="104" y="146.5">GND70</text>
<text x="104" y="148.3">GND71</text>
<text x="131.6" y="144.7">GND150</text>
<text x="131.6" y="146.5">GND151</text>
<text x="131.6" y="148.3">GND152</text>
<text x="104" y="150.1">GND72</text>
<text x="104" y="151.9">GND73</text>
<text x="104" y="153.6">GND74</text>
<text x="104" y="155.4">GND75</text>
<text x="131.6" y="150.1">GND153</text>
<text x="131.6" y="151.9">GND154</text>
<text x="131.6" y="153.6">GND155</text>
<text x="131.6" y="155.4">GND156</text>
<text x="104" y="157.2">GND76</text>
<text x="104" y="159">GND77</text>
<text x="104" y="160.7">GND78</text>
<text x="131.6" y="157.2">GND157</text>
<text x="131.6" y="159">GND158</text>
<text x="131.6" y="160.7">GND159</text>
<text x="104" y="162.5">GND79</text>
<text x="104" y="164.3">GND80</text>
<text x="131.6" y="162.5">GND160</text>
<text x="131.6" y="164.3">GND161</text>
<text x="131.6" y="166.1">GND162</text>
</g>
<g font-size="1.6">
<text x="111.5" y="21">A1</text>
<text x="111.5" y="22.7">C6</text>
<text x="139.9" y="21">W30</text>
<text x="139.9" y="22.7">Y15</text>
<text x="111.5" y="24.5">C8</text>
<text x="111.5" y="26.3">C10</text>
<text x="111.5" y="28.1">C12</text>
<text x="111.5" y="29.8">C14</text>
<text x="139.9" y="24.5">Y18</text>
<text x="139.9" y="26.3">Y22</text>
<text x="139.9" y="28.1">Y23</text>
<text x="139.9" y="29.8">Y26</text>
<text x="111.5" y="31.6">C18</text>
<text x="111.5" y="33.4">C20</text>
<text x="111.5" y="35.2">D6</text>
<text x="139.9" y="31.6">AA15</text>
<text x="139.9" y="33.4">AA16</text>
<text x="139.9" y="35.2">AA18</text>
<text x="111.5" y="37">E3</text>
<text x="111.5" y="38.7">F6</text>
<text x="111.5" y="40.5">F8</text>
<text x="139.9" y="37">AA21</text>
<text x="139.9" y="38.7">AA22</text>
<text x="139.9" y="40.5">AA26</text>
<text x="111.5" y="42.3">F10</text>
<text x="111.5" y="44.1">F12</text>
<text x="111.5" y="45.8">G3</text>
<text x="111.5" y="47.6">G8</text>
<text x="139.9" y="42.3">AA30</text>
<text x="139.9" y="44.1">AA32</text>
<text x="139.9" y="45.8">AB10</text>
<text x="139.9" y="47.6">AB11</text>
<text x="111.5" y="49.4">G10</text>
<text x="111.5" y="51.2">G14</text>
<text x="111.5" y="53">G18</text>
<text x="139.9" y="49.4">AB12</text>
<text x="139.9" y="51.2">AB14</text>
<text x="139.9" y="53">AB15</text>
<text x="111.5" y="54.7">G29</text>
<text x="111.5" y="56.5">J3</text>
<text x="111.5" y="58.3">J6</text>
<text x="139.9" y="54.7">AB17</text>
<text x="139.9" y="56.5">AC1</text>
<text x="139.9" y="58.3">AC26</text>
<text x="111.5" y="60.1">J9</text>
<text x="111.5" y="61.8">J10</text>
<text x="111.5" y="63.6">J12</text>
<text x="111.5" y="65.4">J13</text>
<text x="139.9" y="60.1">AC29</text>
<text x="139.9" y="61.8">AC33</text>
<text x="139.9" y="63.6">AD9</text>
<text x="139.9" y="65.4">AD11</text>
<text x="111.5" y="67.2">J28</text>
<text x="111.5" y="69">J31</text>
<text x="111.5" y="70.7">K9</text>
<text x="139.9" y="67.2">AD13</text>
<text x="139.9" y="69">AD14</text>
<text x="139.9" y="70.7">AD20</text>
<text x="111.5" y="72.5">K10</text>
<text x="111.5" y="74.3">K11</text>
<text x="111.5" y="76.1">K12</text>
<text x="111.5" y="77.9">K26</text>
<text x="139.9" y="72.5">AD21</text>
<text x="139.9" y="74.3">AD22</text>
<text x="139.9" y="76.1">AE9</text>
<text x="139.9" y="77.9">AE12</text>
<text x="111.5" y="79.6">L3</text>
<text x="111.5" y="81.4">L6</text>
<text x="111.5" y="83.2">L10</text>
<text x="139.9" y="79.6">AE14</text>
<text x="139.9" y="81.4">AE18</text>
<text x="139.9" y="83.2">AE19</text>
<text x="111.5" y="85">L12</text>
<text x="111.5" y="86.7">L13</text>
<text x="111.5" y="88.5">L27</text>
<text x="139.9" y="85">AE20</text>
<text x="139.9" y="86.7">AE21</text>
<text x="139.9" y="88.5">AE22</text>
<text x="111.5" y="90.3">L30</text>
<text x="111.5" y="92.1">L33</text>
<text x="111.5" y="93.9">M13</text>
<text x="111.5" y="95.6">N3</text>
<text x="139.9" y="90.3">AE23</text>
<text x="139.9" y="92.1">AE24</text>
<text x="139.9" y="93.9">AE25</text>
<text x="139.9" y="95.6">AE26</text>
<text x="111.5" y="97.4">N6</text>
<text x="111.5" y="99.2">N10</text>
<text x="111.5" y="101">N12</text>
<text x="139.9" y="97.4">AE29</text>
<text x="139.9" y="99.2">AE32</text>
<text x="139.9" y="101">AG3</text>
<text x="111.5" y="102.7">N15</text>
<text x="111.5" y="104.5">N18</text>
<text x="111.5" y="106.3">N19</text>
<text x="139.9" y="102.7">AG6</text>
<text x="139.9" y="104.5">AG7</text>
<text x="139.9" y="106.3">AG11</text>
<text x="111.5" y="108.1">N22</text>
<text x="111.5" y="109.9">N26</text>
<text x="111.5" y="111.6">N27</text>
<text x="111.5" y="113.4">N30</text>
<text x="139.9" y="108.1">AG25</text>
<text x="139.9" y="109.9">AG28</text>
<text x="139.9" y="111.6">AG31</text>
<text x="139.9" y="113.4">AG33</text>
<text x="111.5" y="115.2">P11</text>
<text x="111.5" y="117">P16</text>
<text x="111.5" y="118.7">P19</text>
<text x="139.9" y="115.2">AH7</text>
<text x="139.9" y="117">AH9</text>
<text x="139.9" y="118.7">AH27</text>
<text x="111.5" y="120.5">P24</text>
<text x="111.5" y="122.3">R3</text>
<text x="111.5" y="124.1">R7</text>
<text x="111.5" y="125.9">R11</text>
<text x="139.9" y="120.5">AH32</text>
<text x="139.9" y="122.3">AJ13</text>
<text x="139.9" y="124.1">AJ19</text>
<text x="139.9" y="125.9">AJ21</text>
<text x="111.5" y="127.6">R13</text>
<text x="111.5" y="129.4">R19</text>
<text x="111.5" y="131.2">R24</text>
<text x="139.9" y="127.6">AJ23</text>
<text x="139.9" y="129.4">AK5</text>
<text x="139.9" y="131.2">AK11</text>
<text x="111.5" y="133">R27</text>
<text x="111.5" y="134.7">T15</text>
<text x="111.5" y="136.5">T16</text>
<text x="139.9" y="133">AK32</text>
<text x="139.9" y="134.7">AL3</text>
<text x="139.9" y="136.5">AL9</text>
<text x="111.5" y="138.3">T18</text>
<text x="111.5" y="140.1">T24</text>
<text x="111.5" y="141.9">U7</text>
<text x="111.5" y="143.6">U14</text>
<text x="139.9" y="138.3">AL12</text>
<text x="139.9" y="140.1">AL13</text>
<text x="139.9" y="141.9">AL14</text>
<text x="139.9" y="143.6">AM5</text>
<text x="111.5" y="145.4">U16</text>
<text x="111.5" y="147.2">U25</text>
<text x="111.5" y="149">U27</text>
<text x="139.9" y="145.4">AM20</text>
<text x="139.9" y="147.2">AM26</text>
<text x="139.9" y="149">AM29</text>
<text x="111.5" y="150.8">V18</text>
<text x="111.5" y="152.5">V19</text>
<text x="111.5" y="154.3">W12</text>
<text x="139.9" y="150.8">AN1</text>
<text x="139.9" y="152.5">AN10</text>
<text x="139.9" y="154.3">AN11</text>
<text x="111.5" y="156.1">W13</text>
<text x="111.5" y="157.9">W15</text>
<text x="111.5" y="159.6">W16</text>
<text x="111.5" y="161.4">W22</text>
<text x="139.9" y="156.1">AN18</text>
<text x="139.9" y="157.9">AN22</text>
<text x="139.9" y="159.6">AN24</text>
<text x="139.9" y="161.4">AN28</text>
<text x="111.5" y="163.2">W27</text>
<text x="139.9" y="163.2">AN31</text>
<text x="139.9" y="165">AN33</text>
<text x="115.6" y="170.3">GND</text>
<text x="144" y="170.3">GND</text>
<text x="229.9" y="196.8">Design Name</text>
<text x="229.9" y="202.2">Size</text>
<text x="231.7" y="204">A3</text>
<text x="237" y="202.2">Page Name</text>
<text x="286.8" y="202.2">Rev</text>
<text x="229.9" y="207.5">Date:</text>
<text x="239.1" y="207.5">Thursday, August 17, 2023</text>
<text x="265.5" y="207.5">Sheet</text>
<text x="274.4" y="207.5">2</text>
<text x="279.7" y="207.5">of</text>
<text x="285" y="207.5">2</text>
</g>
</svg>
